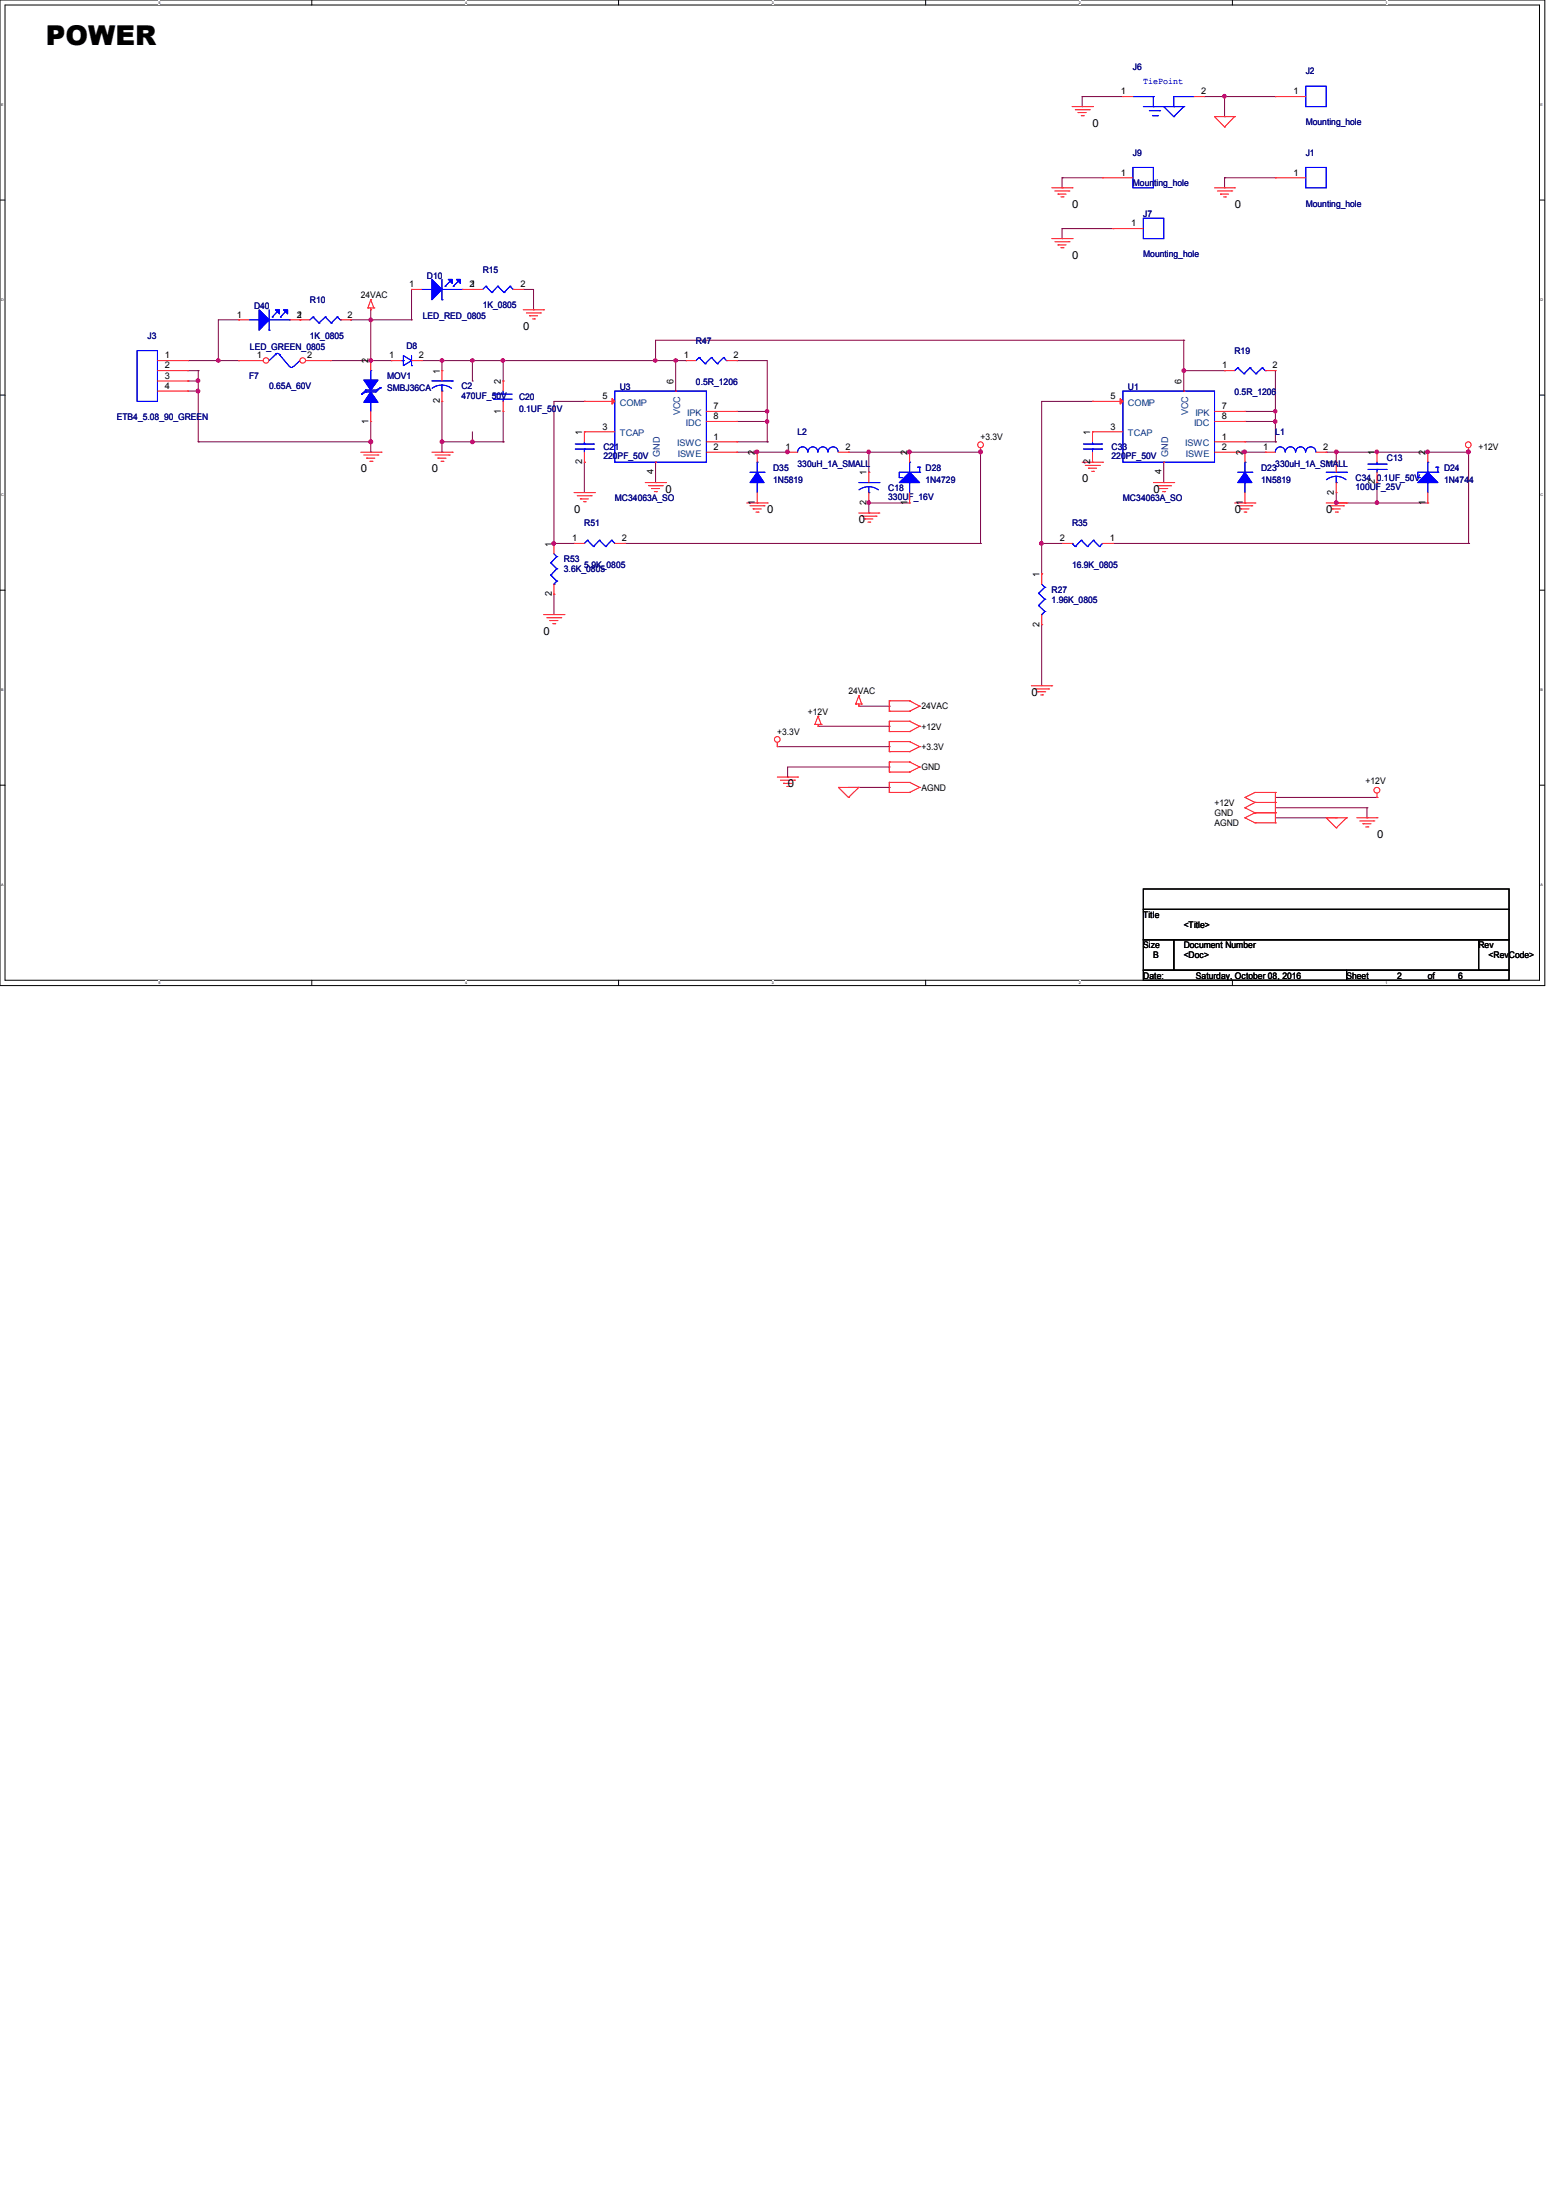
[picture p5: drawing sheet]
<svg xmlns="http://www.w3.org/2000/svg" width="210mm" height="297mm" viewBox="0 0 210 297" stroke-linecap="round" stroke-linejoin="round" font-family="sans-serif">
<path d="M0 0h208.5v133.1h-208.5zM.7 .7h207.1v131.6h-207.1z" fill="none" stroke="#000" stroke-width=".13"/>
<g fill="#fff">
<path d="M21.4 .1h.2v.5h-.2z"/>
<path d="M21.4 132.4h.2v.6h-.2z"/>
</g>
<path d="M42.1 0v.7M42.1 132.3v.7" fill="none" stroke="#000" stroke-width=".13"/>
<g fill="#fff">
<path d="M62.8 .1h.2v.5h-.2z"/>
<path d="M62.8 132.4h.2v.6h-.2z"/>
</g>
<path d="M83.5 0v.7M83.5 132.3v.7" fill="none" stroke="#000" stroke-width=".13"/>
<g fill="#fff">
<path d="M104.2 .1h.2v.5h-.2z"/>
<path d="M104.2 132.4h.2v.6h-.2z"/>
</g>
<path d="M124.9 0v.7M124.9 132.3v.7" fill="none" stroke="#000" stroke-width=".13"/>
<g fill="#fff">
<path d="M145.6 .1h.3v.5h-.3z"/>
<path d="M145.6 132.4h.3v.6h-.3z"/>
</g>
<path d="M166.3 0v.7M166.3 132.3v.7" fill="none" stroke="#000" stroke-width=".13"/>
<g fill="#fff">
<path d="M187 .1h.3v.5h-.3z"/>
<path d="M187 132.4h.3v.6h-.3z"/>
<path d="M.2 13.8h.3v.6h-.3z"/>
<path d="M207.9 13.8h.3v.6h-.3z"/>
<path d="M.2 40.2h.3v.5h-.3z"/>
<path d="M207.9 40.2h.3v.5h-.3z"/>
</g>
<path d="M0 27h.7M207.8 27h.6" fill="none" stroke="#000" stroke-width=".13"/>
<g fill="#fff">
<path d="M.2 66.5h.3v.6h-.3z"/>
<path d="M207.9 66.5h.3v.6h-.3z"/>
</g>
<path d="M0 53.3h.7M207.8 53.3h.6" fill="none" stroke="#000" stroke-width=".13"/>
<g fill="#fff">
<path d="M.2 92.8h.3v.6h-.3z"/>
<path d="M207.9 92.8h.3v.6h-.3z"/>
</g>
<path d="M0 79.7h.7M207.8 79.7h.6" fill="none" stroke="#000" stroke-width=".13"/>
<g fill="#fff">
<path d="M.2 119.2h.3v.5h-.3z"/>
<path d="M207.9 119.2h.3v.5h-.3z"/>
</g>
<path d="M0 106h.7M207.8 106h.6M154.3 120h49.4v2.8h-49.4zM154.3 122.8h49.4v4.1h-49.4zM154.3 126.9h4.1v4.1h-4.1zM154.3 131h27.4v1.3h-27.4zM158.4 126.9h41.2v4.1h-41.2zM181.7 131h22v1.3h-22zM199.6 126.9h4.1v4.1h-4.1z" fill="none" stroke="#000" stroke-width=".13"/>
<g fill="none" stroke="#800040" stroke-width=".13">
<path d="M146 14.4h.1M146 13h.1M146 13h5.6M146 13v1.4M162.5 13h9.6M165.3 15.7h.1M165.3 13h.1M165.3 13v2.7M172.1 13h.1M55.5 39.1h.1M55.5 39.1v4.1M70.6 39.1h.1"/>
<path d="M70.6 39.1h1.4v2.7M143.3 25.4h.1M143.3 32.2h.1M143.3 24h.1M143.3 30.9h.1M143.3 24v1.4M143.3 30.9v1.3M143.3 24h5.5M143.3 30.9h6.9M165.3 24h.1M165.3 25.4h.1M165.3 24v1.4"/>
<path d="M165.3 24h6.8M25.4 50h1.4M25.4 48.7h6.8M25.4 51.4h1.4M25.4 52.8h1.4M26.8 50h.1M26.8 51.4h.1M26.8 52.8h.1M26.8 59.6h.1M26.8 59.6h23.2M26.8 50v9.6M29.5 48.7h.1"/>
<path d="M32.2 43.2h.1M32.2 48.7h.1M32.2 43.2h-2.7v5.5M44.6 48.7h8.2M47.3 43.2h.1M47.3 43.2h8.2M50 43.2h.1M50 48.7h.1M50 59.6h.1M50 41.8v6.9M50 56.9v4.1M52.8 48.7h.1"/>
<path d="M55.5 43.2h.1M56.9 48.7h35.7M59.6 48.7h.1M59.6 50h.1M59.6 59.6h.1M59.6 59.6h8.3M59.6 48.7v1.3M59.6 54.2v6.8M63.8 59.6h.1M63.8 48.7h.1M63.8 51.4h.1M63.8 48.7v2.7"/>
<path d="M63.8 58.3v1.3M67.9 48.7h.1M67.9 51.4h.1M67.9 59.6h.1M67.9 48.7v2.7M67.9 55.5v4.1M72 41.8h.1M78.9 54.2h.1M78.9 54.2h-4.1v19.2M88.5 48.7h.1M91.2 52.8h.1M91.2 48.7h.1"/>
<path d="M91.2 48.7v4.1M92.6 48.7h.1M99.4 48.7h.1M99.4 48.7h4.1v10.9M99.4 56.9h4.1M99.4 59.6h4.1M99.4 55.5h4.1M103.5 59.6h.1M103.5 55.5h.1M103.5 56.9h.1M147.4 54.2h.1M147.4 54.2h-6.8v23.3"/>
<path d="M159.8 52.8h.1M159.8 50h.1M159.8 45.9h.1M159.8 50h5.5M159.8 45.9v6.9M159.8 45.9h-71.3v2.8M165.3 50h.1M168 56.9h4.1M168 59.6h4.1M168 55.5h4.1M172.1 56.9h.1M172.1 59.6h.1"/>
<path d="M172.1 55.5h.1M172.1 50v9.6M50 61h.1M59.6 61h.1M74.8 73.4h.1M74.8 73.4h2.7M77.5 73.4h.1M78.9 62.4h.1M78.9 62.4v4.1M84.3 73.4h.1M84.3 73.4h48M88.5 65.2h.1"/>
<path d="M88.5 62.4v2.8M99.4 61h6.9M102.2 61h.1M106.3 61h.1M114.5 61h17.8M117.3 63.8h.1M117.3 61h.1M117.3 69.3h.1M117.3 67.9h.1M117.3 61v2.8M117.3 67.9v1.4M117.3 67.9h5.5"/>
<path d="M122.8 61h.1M132.3 73.4h.1M132.3 61h.1M132.3 61v12.4M140.6 73.4h.1M140.6 77.5h.1M140.6 73.4h2.7M150.2 73.4h48M157.1 65.2h.1M157.1 62.4v2.8M168 61h.1M168 61h2.8"/>
<path d="M179 61h19.2M180.3 62.4h.1M180.3 61h.1M180.3 67.9h.1M180.3 61v1.4M180.3 66.5v1.4M180.3 67.9h12.4M185.8 61h.1M185.8 67.9h.1M185.8 65.2v2.7M192.7 61h.1M198.2 73.4h.1"/>
<path d="M198.2 61h.1M198.2 61v12.4M74.8 80.2h.1M74.8 80.2v2.8M110.4 98h9.6M115.9 95.3h4.1M120 95.3h.1M120 98h.1M140.6 84.3h.1M140.6 84.3v8.3M104.9 100.8h15.1M106.3 104.9h.1"/>
<path d="M114.5 106.3h5.5M120 100.8h.1M120 106.3h.1M120 103.5h.1M120 103.5h-13.7v1.4M172.1 107.7h13.7M172.1 110.4h8.2M172.1 109.1h12.4M180.3 110.4h.1M184.5 109.1h.1M184.5 110.4h.1M184.5 109.1v1.3"/>
<path d="M185.8 107.7h.1"/>
</g>
<g fill="#f0f" stroke="#f0f" stroke-width=".13">
<circle cx="165.2" cy="13" r=".24"/>
<circle cx="29.5" cy="48.7" r=".24"/>
<circle cx="59.7" cy="48.7" r=".24"/>
<circle cx="172.1" cy="56.9" r=".24"/>
<circle cx="103.5" cy="55.5" r=".23"/>
<circle cx="102.2" cy="61" r=".25"/>
<circle cx="172.1" cy="55.5" r=".23"/>
<circle cx="117.2" cy="61" r=".24"/>
<circle cx="67.9" cy="48.7" r=".24"/>
<circle cx="88.4" cy="48.7" r=".24"/>
<circle cx="185.8" cy="61" r=".24"/>
<circle cx="122.7" cy="61" r=".25"/>
<circle cx="91.2" cy="48.7" r=".24"/>
<circle cx="198.2" cy="61" r=".25"/>
<circle cx="50" cy="48.7" r=".24"/>
<circle cx="59.6" cy="59.6" r=".25"/>
<circle cx="63.8" cy="59.6" r=".25"/>
<circle cx="63.8" cy="48.7" r=".24"/>
<circle cx="159.8" cy="50" r=".25"/>
<circle cx="74.7" cy="73.4" r=".25"/>
<circle cx="132.3" cy="61" r=".25"/>
<circle cx="180.3" cy="61" r=".25"/>
<circle cx="103.5" cy="56.9" r=".24"/>
<circle cx="50" cy="43.2" r=".25"/>
<circle cx="50" cy="59.6" r=".25"/>
<circle cx="26.7" cy="51.4" r=".25"/>
<circle cx="117.2" cy="67.9" r=".24"/>
<circle cx="26.7" cy="52.8" r=".25"/>
<circle cx="140.5" cy="73.4" r=".25"/>
<circle cx="168" cy="61" r=".25"/>
<circle cx="106.3" cy="61" r=".25"/>
<circle cx="192.7" cy="61" r=".24"/>
<circle cx="185.8" cy="67.9" r=".24"/>
<circle cx="180.3" cy="67.9" r=".25"/>
</g>
<g fill="none" stroke="#f00" stroke-width=".13">
<path d="M144.7 14.4h2.7M145.1 14.8h1.9M145.5 15.2h.1M145.5 15.2h1.1M145.9 15.6h.3M146.2 15.6h.1M147 14.8h.1M147.4 14.4h.1M151.6 13h.1M151.6 13h1.3M161.2 13h1.3M162.5 13h.1"/>
<path d="M163.9 15.7h.1M163.9 15.7h2.7M163.9 15.7l1.4 1.4M165.3 17.1h.1M166.6 15.7h.1M166.6 15.7l-1.3 1.4M55.5 39.1h.1M55.5 39.1h1.4M62.4 39.1h2.8M63.8 39.1h.1M69.3 39.1h1.3M70.6 39.1h.1"/>
<path d="M141.9 32.2h2.8M141.9 25.4h2.8M142.4 32.6h1.9M142.4 25.8h1.9M142.8 33.1h.1M142.8 26.2h.1M142.8 33.1h1.1M142.8 26.2h1.1M143.2 33.4h.3M143.2 26.6h.3M143.5 33.4h.1M143.5 26.6h.1"/>
<path d="M144.3 32.6h.1M144.3 25.8h.1M144.7 32.2h.1M144.7 25.4h.1M148.8 24h.1M148.8 24h4.1M163.9 25.4h2.7M164.3 25.8h1.9M164.7 26.2h.1M164.7 26.2h1.1M165.1 26.6h.3M165.4 26.6h.1"/>
<path d="M166.2 25.8h.1M166.6 25.4h.1M21.3 48.7h4.1M21.3 50h4.1M21.3 51.4h4.1M21.3 52.8h4.1M25.4 48.7h.1M25.4 50h.1M25.4 51.4h.1M25.4 52.8h.1M32.2 43.2h.1M32.2 43.2h1.4"/>
<path d="M39.1 43.2h1.4M40.5 43.2h.1M49.7 41.6h.1M49.7 41.6h.8M50 41.8h.1M50 40.5h.1M50 56.9h.1M50 48.7h.1M50 41.6v.2M50 48.7v1.3M50 55.5v1.4M50 40.5l-.3 1.1"/>
<path d="M50 40.5l.5 1.1M50.5 41.6h.1M52.8 48.7h.1M52.8 48.7h1.4M55.5 48.7h1.4M56.9 48.7h.1M67.9 55.5h.1M67.9 51.4h.1M67.9 51.4v1.4M67.9 54.2v1.3M70.6 41.8h2.8M71 42.2h1.9"/>
<path d="M71.5 42.6h.1M71.5 42.6h1.1M71.9 43.1h.2M72.1 43.1h.1M72.9 42.2h.1M73.4 41.8h.1M78.9 54.2h.1M78.9 58.3h.1M78.9 54.2h4.1M78.9 58.3h4.1M78.9 58.3v1.3M91.2 52.8h.1"/>
<path d="M92.6 48.7h.1M92.6 48.7h1.3M95.3 55.5h4.1M95.3 56.9h4.1M95.3 59.6h4.1M98 48.7h1.4M99.4 48.7h.1M99.4 55.5h.1M99.4 56.9h.1M99.4 59.6h.1M147.4 54.2h.1M147.4 58.3h.1"/>
<path d="M147.4 54.2h4.2M147.4 58.3h4.2M147.4 58.3v1.3M159.8 52.8h.1M163.9 55.5h4.1M163.9 56.9h4.1M163.9 59.6h4.1M168 55.5h.1M168 56.9h.1M168 59.6h.1M48.7 61h2.7M49.1 61.4h1.9"/>
<path d="M49.5 61.8h.1M49.5 61.8h1.1M49.9 62.3h.3M50.2 62.3h.1M51 61.4h.1M51.4 61h.1M58.3 61h2.7M58.7 61.4h1.9M59.1 61.8h.1M59.1 61.8h1.1M59.5 62.3h.3M59.8 62.3h.1"/>
<path d="M60.6 61.4h.1M61 61h.1M74.8 73.4h.1M74.8 73.4v1.4M74.8 78.9v1.3M77.5 73.4h.1M77.5 66.5h2.7M77.5 73.4h1.4M77.9 66.9h1.9M78.3 67.4h.1M78.3 67.4h1.1M78.7 67.7h.3"/>
<path d="M78.9 62.4h.1M78.9 61v1.4M79 67.7h.1M79.8 66.9h.1M80.2 66.5h.1M83 73.4h1.3M84.3 73.4h.1M87.1 65.2h2.7M87.5 65.6h1.9M87.9 66h.1M87.9 66h1.1M88.3 66.4h.3"/>
<path d="M88.5 62.4h.1M88.6 66.4h.1M89.4 65.6h.1M89.8 65.2h.1M95.3 61h4.1M99.4 61h.1M100.8 67.9h2.7M101.2 68.3h1.9M101.6 68.7h.1M101.6 68.7h1.1M102 69.1h.3M102.2 67.9h.1"/>
<path d="M102.2 61h.1M102.2 61v1.4M102.2 66.5v1.4M102.3 69.1h.1M103.1 68.3h.1M103.5 67.9h.1M106.3 61h.1M106.3 61h1.4M113.2 61h1.3M114.5 61h.1M115.9 69.3h2.7M116.3 69.7h1.9"/>
<path d="M116.7 70.1h.1M116.7 70.1h1.1M117.1 70.5h.3M117.3 63.8h.1M117.3 67.9h.1M117.3 63.8v1.4M117.3 66.5v1.4M117.4 70.5h.1M118.2 69.7h.1M118.6 69.3h.1M132.3 61h.1M132.3 60.5v.5"/>
<path d="M140.6 77.5h.1M140.6 77.5v1.4M143.3 73.4h.1M143.3 73.4h1.4M146 62.4h2.8M146.5 62.8h1.9M146.9 63.2h.1M146.9 63.2h1.1M147.3 63.6h.3M147.4 62.4h.1M147.4 61v1.4M147.6 63.6h.1"/>
<path d="M148.4 62.8h.1M148.8 62.4h.1M148.8 73.4h1.4M150.2 73.4h.1M155.7 65.2h2.7M156.1 65.6h1.9M156.5 66h.1M156.5 66h1.1M156.9 66.4h.3M157.1 62.4h.1M157.2 66.4h.1M158 65.6h.1"/>
<path d="M158.4 65.2h.1M163.9 61h4.1M166.6 67.9h2.8M167 68.3h2M167.5 68.7h.1M167.5 68.7h1.1M167.9 69.1h.2M168 61h.1M168.1 69.1h.1M169 68.3h.1M169.4 67.9h.1M170.8 61h.1"/>
<path d="M170.8 61h1.3M177.6 61h1.4M179 61h.1M179 67.9h2.7M179.4 68.3h1.9M179.8 68.7h.1M179.8 68.7h1.1M180.2 69.1h.3M180.3 62.4h.1M180.3 66.5h.1M180.3 62.4v1.4M180.3 65.2v1.3"/>
<path d="M180.5 69.1h.1M181.3 68.3h.1M181.7 67.9h.1M185.8 61h.1M185.8 65.2h.1M185.8 61v1.4M185.8 63.8v1.4M198.2 61h.1M198.2 60.5v.5M73.4 83h2.7M73.8 83.4h1.9M74.2 83.8h.1"/>
<path d="M74.2 83.8h1.1M74.6 84.2h.3M74.8 80.2h.1M74.9 84.2h.1M75.7 83.4h.1M76.1 83h.1M110 97.8h.1M110 97.8h.8M110.4 98h.1M110.4 96.7h.1M110.4 97.8v.2M110.4 96.7l-.4 1.1"/>
<path d="M110.4 96.7l.4 1.1M110.8 97.8h.1M115.5 95h.1M115.5 95h.8M115.9 95.3h.1M115.9 93.9h.1M115.9 95v.3M115.9 93.9l-.4 1.1M115.9 93.9l.4 1.1M116.3 95h.1M120 97.4h.1M120 98.8h.1"/>
<path d="M120 94.6h.1M120 96h.1M120 94.6v1.4M120 97.4v1.4M120 97.4h2.8M120 98.8h2.8M120 94.6h2.8M120 96h2.8M122.8 97.4h.1M122.8 98.8h.1M122.8 94.6h.1M122.8 96h.1"/>
<path d="M122.8 97.4l1.3 .6M122.8 94.6l1.3 .7M124.1 98h.1M124.1 95.3h.1M124.1 98l-1.3 .8M124.1 95.3l-1.3 .7M139.2 92.6h2.7M139.6 93h1.9M140 93.4h.1M140 93.4h1.1M140.5 93.8h.2M140.6 84.3h.1"/>
<path d="M140.6 83v1.3M140.7 93.8h.1M141.5 93h.1M141.9 92.6h.1M104.9 100.8h.1M104.9 104.9h2.8M104.9 100.2v.6M105.3 105.3h1.9M105.7 105.7h.1M105.7 105.7h1.1M106.2 106.2h.2M106.4 106.2h.1"/>
<path d="M107.2 105.3h.1M107.7 104.9h.1M113.2 106.3h.1M113.2 106.3h2.7M113.2 106.3l1.3 1.4M114.5 107.7h.1M115.9 106.3h.1M115.9 106.3l-1.4 1.4M120 100.1h.1M120 101.5h.1M120 105.6h.1M120 107h.1"/>
<path d="M120 102.9h.1M120 104.2h.1M120 100.1h2.8M120 100.1v1.4M120 102.9v1.3M120 105.6v1.4M120 101.5h2.8M120 107h2.8M120 105.6h2.8M120 102.9h2.8M120 104.2h2.8M122.8 100.1h.1"/>
<path d="M122.8 101.5h.1M122.8 105.6h.1M122.8 107h.1M122.8 102.9h.1M122.8 104.2h.1M122.8 100.1l1.3 .7M122.8 105.6l1.3 .7M122.8 102.9l1.3 .6M124.1 100.8h.1M124.1 106.3h.1M124.1 103.5h.1M124.1 100.8l-1.3 .7"/>
<path d="M124.1 106.3l-1.3 .7M124.1 103.5l-1.3 .7M168 107.7h.1M168 110.4h.1M168 109.1h.1M168 107.7l1.4 .6M168 110.4l1.4 .7M168 109.1l1.4 .6M169.4 107h.1M169.4 108.3h.1M169.4 109.7h.1M169.4 111.1h.1"/>
<path d="M169.4 107l-1.4 .7M169.4 107h2.7M169.4 108.3h2.7M169.4 109.7l-1.4 .7M169.4 109.7h2.7M169.4 111.1h2.7M169.4 108.3l-1.4 .8M172.1 107h.1M172.1 108.3h.1M172.1 109.7h.1M172.1 111.1h.1M172.1 107v4.1"/>
<path d="M179 110.4h.1M179 110.4h2.7M179 110.4l1.3 1.4M180.3 111.8h.1M181.7 110.4h.1M181.7 110.4l-1.4 1.4M183.1 110.4h2.7M183.5 110.8h1.9M183.9 111.2h.1M183.9 111.2h1.1M184.3 111.6h.3M184.6 111.6h.1"/>
<path d="M185.4 110.8h.1M185.8 110.4h.1M185.8 107.7h.1M185.8 107.1v.6"/>
<circle cx="132.3" cy="60" r=".39"/>
<circle cx="198.2" cy="60" r=".39"/>
<circle cx="104.9" cy="99.8" r=".38"/>
<circle cx="185.8" cy="106.7" r=".39"/>
</g>
<g fill="none" stroke="#00f" stroke-width=".13">
<path d="M152.9 13h2.8M154.3 14.4h5.5M155.1 14.9h1.4M155.5 15.6h.7M155.7 13h.1M155.7 14.4h.1M155.7 13v1.4M156.2 15.6h.1M156.5 14.9h.1M157.1 14.4h.1M157.1 14.4l1.3 1.3M158.4 13h.1"/>
<path d="M158.4 14.4h.1M158.4 15.7h.1M158.4 13h2.8M158.4 13v1.4M159.8 14.4h.1M159.8 14.4l-1.4 1.3M56.9 39.1h1.4M58.3 39.1h.1M59.6 37.7v2.8M59.6 39.1h2.8M60.1 38.7h.1M60.7 38l-.6 .7"/>
<path d="M61.2 38.7h.1M61.8 38l-.6 .7M62.4 39.1h.1M65.6 38.7h.1M65.6 38.7l-.4 .4M65.6 38.7l.8 .8M66.4 39.5h.1M67.2 38.7h.1M67.2 38.7l-.8 .8M67.2 38.7l.8 .8M68 39.5h.1M68.8 38.7h.1"/>
<path d="M68.8 38.7l-.8 .8M68.8 38.7l.5 .4M69.3 39.1h.1M152.9 22.6h2.8v2.8h-2.8zM18.5 47.3h2.8v6.9h-2.8zM33.6 43.2h1.4M35 43.2h.1M36.3 44.6h.1M36.3 41.8v2.8M36.3 43.2h2.8M36.7 42.8h.1M37.1 47.8l.3-.1 .3 .1"/>
<path d="M37.2 47.9h.1M37.2 47.9l-.9 .8M37.4 42.1l-.7 .7M37.7 47.9h.1M37.7 47.9l1.4 1.6M37.8 42.8h.1M38.5 42.1l-.7 .7M39.1 43.2h.1M39.1 49.5l.2 .1 .3-.1M40.5 48.7h.1M40.5 48.7l-.9 .8M48.8 53.2h.1"/>
<path d="M49.4 52.7h.1M49.4 52.9h.1M49.4 52.7l-.6 .5M49.4 52.9l-.6 .3M50 54.2h.1M50 50h.1M50 50v1.4M50 54.2v1.3M51.3 52.4h.1M51.3 52.4l-.5 .3h-1.4M51.3 52.4l-.5 .5h-1.4M54.2 48.7h.2"/>
<path d="M54.4 48l1.1 .7-1.1 .7zM54.4 48.7h.1M55.5 49.4h.1M55.5 48v1.4M59.6 40.5h.1M66.6 53.2h.1M66.6 53.9h.1M66.6 53.2h2.5M66.6 53.9h2.5M67.9 53.9h.1M67.9 53.2h.1M67.9 52.8v.4"/>
<path d="M67.9 53.9v.3M77.6 59.9h2.5M78.9 59.9h.1M78.9 59.6v.3M80.1 59.9h.1M83 52.8h12.3v9.6h-12.3zM94.4 48.3h.1M94.4 48.3l-.5 .4M94.4 48.3l.8 .8M95.2 49.1h.1M96 48.3h.1M96 48.3l-.8 .8"/>
<path d="M96 48.3l.8 .8M96.8 49.1h.1M97.7 48.3h.1M97.7 48.3l-.9 .8M97.7 48.3l.3 .4M98 48.7h.1M146.2 59.9h2.5M147.4 59.9h.1M147.4 59.6v.3M148.7 59.9h.1M151.6 52.8h12.3v9.6h-12.3zM74.3 76h.1"/>
<path d="M74.3 77.6h.1M74.3 76l.8 .8M74.3 77.6l.8 .8M74.8 78.9h.1M74.8 74.8l.3 .3M75.1 75.1h.1M75.1 76.8h.1M75.1 78.4h.1M75.1 75.1l-.8 .9M75.1 76.8l-.8 .8M75.1 78.4l-.3 .5M77.6 60.6h2.5"/>
<path d="M78.9 60.6h.1M78.9 60.6v.4M79.3 72.9h.1M79.3 72.9l-.4 .5M79.3 72.9l.8 .9M80.1 73.8h.1M80.1 60.6h.1M80.9 72.9h.1M80.9 72.9l-.8 .9M80.9 72.9l.8 .9M81.7 73.8h.1M82.5 72.9h.1"/>
<path d="M82.5 72.9l-.8 .9M82.5 72.9l.5 .5M83 73.4h.1M101.2 63.8h1.9M102.2 65.2h.1M102.2 62.4h.1M102.2 62.4v1.4M102.2 65.2v1.3M103.1 63.8h.1M107.7 61a.68 .68 0 0 1 .6-.7 .68 .68 0 0 1 .7 .7M109.1 61a.66 .66 0 0 1 .6-.7 .66 .66 0 0 1 .7 .7M110.4 61a.66 .66 0 0 1 .7-.7 .66 .66 0 0 1 .6 .7"/>
<path d="M111.8 61a.68 .68 0 0 1 .6-.7 .68 .68 0 0 1 .7 .7M115.9 65.2h2.7M117.2 65.7a2.2 2.2 0 0 1 1.3 .4M117.2 65.7a2.2 2.2 0 0 0-1.3 .4M117.3 66.5h.1M117.3 65.7v.8M118.6 65.2h.1M140.6 78.9l.4 .4M141 79.3h.1M141 79.3l-.8 .8M144.7 73.4h.1M144.7 73.4l.4 .4"/>
<path d="M145.1 73.8h.1M145.9 72.9h.1M145.9 72.9l.9 .9M145.9 72.9l-.8 .9M146.2 60.6h2.5M146.8 73.8h.1M147.4 60.6h.1M147.4 60.6v.4M147.6 72.9h.1M147.6 72.9l.8 .9M147.6 72.9l-.8 .9M148.4 73.8h.1"/>
<path d="M148.7 60.6h.1M148.8 73.4l-.4 .4M172.1 61a.66 .66 0 0 1 .7-.7 .66 .66 0 0 1 .6 .7M173.5 61a.68 .68 0 0 1 .7-.7 .68 .68 0 0 1 .6 .7M174.9 61a.66 .66 0 0 1 .6-.7 .66 .66 0 0 1 .7 .7M176.2 61a.68 .68 0 0 1 .7-.7 .68 .68 0 0 1 .7 .7M179 63.8h2.7M179 64.8a2.14 2.14 0 0 1 1.3-.5 2.14 2.14 0 0 1 1.4 .5M180.3 65.2h.1M180.3 64.3v.9M181.7 63.8h.1M184.6 63.4h2.5"/>
<path d="M184.6 62.7h2.5M185.8 62.7h.1M185.8 63.4h.1M185.8 62.4v.3M185.8 63.4v.4M187.1 63.4h.1M187.1 62.7h.1M140.2 80.1h.1M140.2 81.7h.1M140.2 80.1l.8 .8M140.2 81.7l.8 .8M140.6 83h.1"/>
<path d="M141 80.9h.1M141 82.5h.1M141 80.9l-.8 .8M141 82.5l-.4 .5"/>
</g>
<g fill="#f00" stroke="#f00" stroke-width=".13">
<path d="M151.2 53.8l.4 .4-.4 .4z"/>
<path d="M82.6 53.8l.4 .4-.4 .4z"/>
</g>
<g fill="#00f" stroke="#00f" stroke-width=".13">
<path d="M35 41.8l1.3 1.4-1.3 1.4z"/>
<path d="M37.2 41.8h.5v.6z"/>
<path d="M38.3 41.8h.5v.6z"/>
<path d="M58.3 37.7l1.3 1.4-1.3 1.4z"/>
<path d="M60.5 37.7h.5v.6z"/>
<path d="M61.6 37.7h.5v.6z"/>
<path d="M50 52.9l1 1.4h-1.9z" fill-rule="evenodd"/>
<path d="M49.1 51.3h1.9l-1 1.4z" fill-rule="evenodd"/>
<path d="M50 52.9l1 1.4h-1.9z" fill-rule="evenodd"/>
<path d="M49.1 51.3h1.9l-1 1.4z" fill-rule="evenodd"/>
<path d="M102.2 63.8l.9 1.4h-1.9z" fill-rule="evenodd"/>
<path d="M102.2 63.8l.9 1.4h-1.9z" fill-rule="evenodd"/>
</g>
<circle cx="35.9" cy="48.7" r=".37" fill="#fff" stroke="#f00" stroke-width=".13"/>
<path d="M32.2 48.7h.1M32.2 48.7h3.3" fill="none" stroke="#f00" stroke-width=".13"/>
<circle cx="40.9" cy="48.7" r=".37" fill="#fff" stroke="#f00" stroke-width=".13"/>
<g fill="none" stroke="#f00" stroke-width=".13">
<path d="M172.1 13h.1M172.1 13h4.1M150.2 30.9h.1M150.2 30.9h4.1M172.1 24h.1M172.1 24h4.1M40.5 43.2h.1M40.5 43.2h1.3M41.3 48.7h3.3M44.6 48.7h.1M45.9 43.2h1.4M47.3 43.2h.1"/>
<path d="M59.6 50h.1M59.6 54.2h.1M59.6 50v1.4M59.6 52.8v1.4M165.3 50h.1M165.3 50h1.3M170.8 50h1.3M172.1 50h.1M122.8 67.9h.1M122.8 61h.1M122.8 61v1.4M122.8 66.5v1.4"/>
<path d="M168 67.9h.1M168 61h.1M168 61v1.4M168 66.5v1.4M192.7 67.9h.1M192.7 61h.1M192.7 61v1.4M192.7 66.5v1.4"/>
</g>
<g fill="#00f" stroke="#00f" stroke-width=".13">
<path d="M192.7 63.8l1.4 1.4h-2.8z"/>
<path d="M122.8 63.8l1.3 1.4h-2.7z"/>
<path d="M168 63.8l1 1.4h-2z" fill-rule="evenodd"/>
<path d="M168 63.8l1 1.4h-2z" fill-rule="evenodd"/>
</g>
<g fill="none" stroke="#00f" stroke-width=".13">
<path d="M176.2 11.6h2.8v2.8h-2.8zM154.3 29.5h2.8v2.7h-2.8zM176.2 22.6h2.8v2.8h-2.8zM42.2 42.8h.1M42.2 42.8l-.4 .4M42.2 42.8l.9 .8M43.1 43.6h.1M43.9 42.8h.1M43.9 42.8l-.8 .8M43.9 42.8l.8 .8M44.7 43.6h.1M45.5 42.8h.1"/>
<path d="M45.5 42.8l-.8 .8M45.5 42.8l.4 .4M45.9 43.2h.1M58.3 51.4h2.7M58.3 52.4a2.2 2.2 0 0 1 2.7 0M59.6 52.8h.1M59.6 52v.8M61 51.4h.1M167 49.7h.1M167 49.7l-.4 .3M167 49.7l.9 .8M167.9 50.5h.1"/>
<path d="M168.7 49.7h.1M168.7 49.7l-.8 .8M168.7 49.7l.8 .8M169.5 50.5h.1M170.3 49.7h.1M170.3 49.7l-.8 .8M170.3 49.7l.5 .3M170.8 50h.1M121.4 64.5h.1M121.4 64.5h.3M121.7 64.5h.1M122.8 65.2h.1"/>
<path d="M122.8 62.4h.1M122.8 62.4v1.4M122.8 65.2v1.3M123.9 63.1h.1M123.9 63.1h.2M124.1 63.8h.1M124.1 63.1h.1M124.1 63.8h-2.7v.7M124.1 63.1v.7M167 63.8h2M168 65.2h.1M168 62.4h.1"/>
<path d="M168 62.4v1.4M168 65.2v1.3M169 63.8h.1M191.3 64.5h.1M191.3 64.5h.3M191.6 64.5h.1M192.7 65.2h.1M192.7 62.4h.1M192.7 62.4v1.4M192.7 65.2v1.3M193.8 63.1h.1M193.8 63.1h.3"/>
<path d="M194.1 63.8h.1M194.1 63.1h.1M194.1 63.8h-2.8v.7M194.1 63.1v.7"/>
</g>
<g fill="#f0f" stroke="#f0f" stroke-width=".13">
<circle cx="165.2" cy="13" r=".24"/>
<circle cx="29.5" cy="48.7" r=".24"/>
<circle cx="59.7" cy="48.7" r=".24"/>
<circle cx="172.1" cy="56.9" r=".24"/>
<circle cx="103.5" cy="55.5" r=".23"/>
<circle cx="102.2" cy="61" r=".25"/>
<circle cx="172.1" cy="55.5" r=".23"/>
<circle cx="117.2" cy="61" r=".24"/>
<circle cx="67.9" cy="48.7" r=".24"/>
<circle cx="88.4" cy="48.7" r=".24"/>
<circle cx="185.8" cy="61" r=".24"/>
<circle cx="122.7" cy="61" r=".25"/>
<circle cx="91.2" cy="48.7" r=".24"/>
<circle cx="198.2" cy="61" r=".25"/>
<circle cx="50" cy="48.7" r=".24"/>
<circle cx="59.6" cy="59.6" r=".25"/>
<circle cx="63.8" cy="59.6" r=".25"/>
<circle cx="63.8" cy="48.7" r=".24"/>
<circle cx="159.8" cy="50" r=".25"/>
<circle cx="74.7" cy="73.4" r=".25"/>
<circle cx="132.3" cy="61" r=".25"/>
<circle cx="180.3" cy="61" r=".25"/>
<circle cx="103.5" cy="56.9" r=".24"/>
<circle cx="50" cy="43.2" r=".25"/>
<circle cx="50" cy="59.6" r=".25"/>
<circle cx="26.7" cy="51.4" r=".25"/>
<circle cx="117.2" cy="67.9" r=".24"/>
<circle cx="26.7" cy="52.8" r=".25"/>
<circle cx="140.5" cy="73.4" r=".25"/>
<circle cx="168" cy="61" r=".25"/>
<circle cx="106.3" cy="61" r=".25"/>
<circle cx="192.7" cy="61" r=".24"/>
<circle cx="185.8" cy="67.9" r=".24"/>
<circle cx="180.3" cy="67.9" r=".25"/>
</g>
<text font-size="3.7" x="6.2" y="6.1">POWER</text>
<g font-size="1.5">
<text x="147.5" y="17.1">0</text>
<text x="144.7" y="28.1">0</text>
<text x="166.6" y="28.1">0</text>
<text x="144.7" y="35">0</text>
<text x="70.6" y="44.5">0</text>
<text x="48.7" y="63.8">0</text>
<text x="58.3" y="63.8">0</text>
<text x="146.1" y="65.1">0</text>
<text x="77.5" y="69.3">0</text>
<text x="89.8" y="66.5">0</text>
<text x="103.6" y="69.3">0</text>
<text x="115.9" y="70.6">0</text>
<text x="155.7" y="66.5">0</text>
<text x="166.6" y="69.3">0</text>
<text x="179" y="69.3">0</text>
<text x="73.4" y="85.7">0</text>
<text x="139.2" y="93.9">0</text>
<text x="106.3" y="106.3">0</text>
<text x="185.9" y="113.1">0</text>
</g>
<g font-size="1.2" fill="#000080">
<text x="152.9" y="9.5">J6</text>
<text x="176.2" y="10">J2</text>
<text x="176.2" y="16.9">Mounting_hole</text>
<text x="152.9" y="21">J9</text>
<text x="176.2" y="21">J1</text>
<text x="152.9" y="25.1">Mounting_hole</text>
<text x="154.3" y="29.3">J7</text>
<text x="176.2" y="27.9">Mounting_hole</text>
<text x="154.3" y="34.8">Mounting_hole</text>
<text x="34.3" y="41.7">D40</text>
<text x="41.8" y="40.9">R10</text>
<text x="57.6" y="37.6">D10</text>
<text x="65.1" y="36.8">R15</text>
<text x="65.1" y="41.6">1K_0805</text>
<text x="19.9" y="45.7">J3</text>
<text x="33.7" y="47.2">LED_GREEN_0805</text>
<text x="41.8" y="45.7">1K_0805</text>
<text x="54.9" y="47.1">D8</text>
<text x="57.1" y="43.1">LED_RED_0805</text>
<text x="93.9" y="46.4">R47</text>
<text x="166.6" y="47.8">R19</text>
<text x="33.6" y="51.2">F7</text>
<text x="36.3" y="52.6">0.65A_60V</text>
<text x="52.2" y="51.2">MOV1</text>
<text x="52.2" y="52.8">SMBJ36CA</text>
<text x="62.3" y="52.6">C2</text>
<text x="62.3" y="53.8">470UF_50V</text>
<text x="70.1" y="53.9">C20</text>
<text x="83.6" y="52.7">U3</text>
<text x="93.9" y="52">0.5R_1206</text>
<text x="152.2" y="52.7">U1</text>
<text x="166.6" y="53.4">0.5R_1206</text>
<text x="15.7" y="56.7">ETB4_5.08_90_GREEN</text>
<text x="70.1" y="55.6">0.1UF_50V</text>
<text x="107.6" y="58.8">L2</text>
<text x="172.1" y="58.8">L1</text>
<text x="81.4" y="60.8">C21</text>
<text x="81.4" y="62">220PF_50V</text>
<text x="104.3" y="63.5">D35</text>
<text x="104.3" y="65.2">1N5819</text>
<text x="107.6" y="63">330uH_1A_SMALL</text>
<text x="124.9" y="63.5">D28</text>
<text x="124.9" y="65.2">1N4729</text>
<text x="150" y="60.8">C33</text>
<text x="150" y="62">220PF_50V</text>
<text x="170.2" y="63.5">D23</text>
<text x="170.2" y="65.2">1N5819</text>
<text x="172.1" y="63">330uH_1A_SMALL</text>
<text x="182.9" y="64.9">C34</text>
<text x="185.8" y="64.9">0.1UF_50V</text>
<text x="187.2" y="62.2">C13</text>
<text x="194.9" y="63.5">D24</text>
<text x="194.9" y="65.2">1N4744</text>
<text x="78.9" y="71.1">R51</text>
<text x="83" y="67.6">MC34063A_SO</text>
<text x="119.9" y="66.3">C18</text>
<text x="119.9" y="67.5">330UF_16V</text>
<text x="144.7" y="71.1">R35</text>
<text x="151.5" y="67.6">MC34063A_SO</text>
<text x="182.9" y="66.2">100UF_25V</text>
<text x="76.1" y="75.9">R53</text>
<text x="76.1" y="77.3">3.6K_0805</text>
<text x="78.9" y="76.7">5.9K_0805</text>
<text x="144.7" y="76.7">16.9K_0805</text>
<text x="141.9" y="80">R27</text>
<text x="141.9" y="81.4">1.96K_0805</text>
</g>
<text font-size="1.2" fill="#00f" x="154.3" y="11.3">TiePoint</text>
<g font-size="1.2">
<text x="151.3" y="12.7">1</text>
<text x="162.1" y="12.7">2</text>
<text x="174.6" y="12.7">1</text>
<text x="151.3" y="23.7">1</text>
<text x="174.6" y="23.7">1</text>
<text x="152.6" y="30.6">1</text>
<text x="48.7" y="40.2">24VAC</text>
<text x="55.2" y="38.8">1</text>
<text x="63.4" y="38.8">2</text>
<text x="63.5" y="38.8">1</text>
<text x="70.2" y="38.8">2</text>
<text x="32" y="42.9">1</text>
<text x="40" y="42.9">2</text>
<text x="40.2" y="42.9">1</text>
<text x="46.9" y="42.9">2</text>
<text x="22.2" y="48.4">1</text>
<text x="22.2" y="49.7">2</text>
<text x="22.2" y="51.1">3</text>
<text x="22.2" y="52.5">4</text>
<text x="34.7" y="48.4">1</text>
<text x="41.4" y="48.4">2</text>
<text x="49.7" y="49.1" transform="rotate(-90 49.7 49.1)">2</text>
<text x="52.5" y="48.4">1</text>
<text x="56.5" y="48.4">2</text>
<text x="59.3" y="50.5" transform="rotate(-90 59.3 50.5)">1</text>
<text x="67.6" y="51.8" transform="rotate(-90 67.6 51.8)">2</text>
<text x="81.3" y="53.9">5</text>
<text x="90.9" y="51.8" transform="rotate(-90 90.9 51.8)">6</text>
<text x="92.3" y="48.4">1</text>
<text x="99" y="48.4">2</text>
<text x="149.9" y="53.9">5</text>
<text x="159.5" y="51.8" transform="rotate(-90 159.5 51.8)">6</text>
<text x="165" y="49.7">1</text>
<text x="171.7" y="49.7">2</text>
<text x="49.7" y="57.2" transform="rotate(-90 49.7 57.2)">1</text>
<text x="59.3" y="54.4" transform="rotate(-90 59.3 54.4)">2</text>
<text x="67.6" y="55.8" transform="rotate(-90 67.6 55.8)">1</text>
<text x="78.6" y="58.7" transform="rotate(-90 78.6 58.7)">1</text>
<text x="81.3" y="58">3</text>
<text x="96.3" y="55.2">7</text>
<text x="96.3" y="56.6">8</text>
<text x="96.3" y="59.4">1</text>
<text x="132.3" y="59.4">+3.3V</text>
<text x="147.1" y="58.7" transform="rotate(-90 147.1 58.7)">1</text>
<text x="149.9" y="58">3</text>
<text x="164.9" y="55.2">7</text>
<text x="164.9" y="56.6">8</text>
<text x="164.9" y="59.4">1</text>
<text x="78.6" y="62.7" transform="rotate(-90 78.6 62.7)">2</text>
<text x="88.2" y="64.1" transform="rotate(-90 88.2 64.1)">4</text>
<text x="96.3" y="60.7">2</text>
<text x="101.9" y="61.4" transform="rotate(-90 101.9 61.4)">2</text>
<text x="106" y="60.7">1</text>
<text x="114.1" y="60.7">2</text>
<text x="117" y="64.2" transform="rotate(-90 117 64.2)">1</text>
<text x="122.5" y="61.4" transform="rotate(-90 122.5 61.4)">2</text>
<text x="147.1" y="62.7" transform="rotate(-90 147.1 62.7)">2</text>
<text x="156.8" y="64.1" transform="rotate(-90 156.8 64.1)">4</text>
<text x="164.9" y="60.7">2</text>
<text x="167.7" y="61.4" transform="rotate(-90 167.7 61.4)">2</text>
<text x="170.5" y="60.7">1</text>
<text x="178.6" y="60.7">2</text>
<text x="180" y="62.8" transform="rotate(-90 180 62.8)">1</text>
<text x="185.5" y="65.4" transform="rotate(-90 185.5 65.4)">2</text>
<text x="185.5" y="61.4" transform="rotate(-90 185.5 61.4)">1</text>
<text x="192.4" y="61.4" transform="rotate(-90 192.4 61.4)">2</text>
<text x="199.5" y="60.8">+12V</text>
<text x="101.9" y="68.2" transform="rotate(-90 101.9 68.2)">1</text>
<text x="117" y="68.2" transform="rotate(-90 117 68.2)">2</text>
<text x="122.5" y="68.2" transform="rotate(-90 122.5 68.2)">1</text>
<text x="167.7" y="68.2" transform="rotate(-90 167.7 68.2)">1</text>
<text x="180" y="66.8" transform="rotate(-90 180 66.8)">2</text>
<text x="192.4" y="68.2" transform="rotate(-90 192.4 68.2)">1</text>
<text x="74.5" y="73.8" transform="rotate(-90 74.5 73.8)">1</text>
<text x="77.2" y="73.1">1</text>
<text x="83.9" y="73.1">2</text>
<text x="140.3" y="77.9" transform="rotate(-90 140.3 77.9)">1</text>
<text x="143" y="73.1">2</text>
<text x="149.8" y="73.1">1</text>
<text x="74.5" y="80.5" transform="rotate(-90 74.5 80.5)">2</text>
<text x="140.3" y="84.6" transform="rotate(-90 140.3 84.6)">2</text>
<text x="114.5" y="93.7">24VAC</text>
<text x="124.4" y="95.8">24VAC</text>
<text x="104.9" y="99.2">+3.3V</text>
<text x="109" y="96.5">+12V</text>
<text x="124.4" y="101.3">+3.3V</text>
<text x="124.4" y="98.5">+12V</text>
<text x="124.4" y="106.8">AGND</text>
<text x="124.4" y="104">GND</text>
<text x="184.3" y="105.8">+12V</text>
<text x="163.9" y="108.8">+12V</text>
<text x="163.9" y="111.5">AGND</text>
<text x="163.9" y="110.2">GND</text>
<text x="154.3" y="123.9">Title</text>
<text x="159.8" y="125.3">&lt;Title&gt;</text>
<text x="154.3" y="128">Size</text>
<text x="155.6" y="129.4">B</text>
<text x="159.8" y="128">Document Number</text>
<text x="159.8" y="129.4">&lt;Doc&gt;</text>
<text x="199.5" y="128">Rev</text>
<text x="200.9" y="129.4">&lt;RevCode&gt;</text>
<text x="154.3" y="132.1">Date:</text>
<text x="161.4" y="132.1">Saturday, October 08, 2016</text>
<text x="181.7" y="132.1">Sheet</text>
<text x="188.6" y="132.1">2</text>
<text x="192.7" y="132.1">of</text>
<text x="196.8" y="132.1">6</text>
</g>
<g font-size="1.2" fill="#004080">
<text x="83.6" y="54.8">COMP</text>
<text x="83.6" y="58.9">TCAP</text>
<text x="91.8" y="56.1" transform="rotate(-90 91.8 56.1)">VCC</text>
<text x="92.6" y="57.5">IDC</text>
<text x="92.7" y="56.1">IPK</text>
<text x="152.2" y="54.8">COMP</text>
<text x="152.2" y="58.9">TCAP</text>
<text x="160.4" y="56.1" transform="rotate(-90 160.4 56.1)">VCC</text>
<text x="161.2" y="57.5">IDC</text>
<text x="161.3" y="56.1">IPK</text>
<text x="89.1" y="61.7" transform="rotate(-90 89.1 61.7)">GND</text>
<text x="91.4" y="60.2">ISWC</text>
<text x="91.5" y="61.6">ISWE</text>
<text x="157.6" y="61.7" transform="rotate(-90 157.6 61.7)">GND</text>
<text x="160" y="60.2">ISWC</text>
<text x="160.1" y="61.6">ISWE</text>
</g>
<g font-size=".5">
<text x="21.4" y=".6">5</text>
<text x="62.8" y=".6">4</text>
<text x="104.2" y=".6">3</text>
<text x="145.6" y=".6">2</text>
<text x="187" y=".6">1</text>
<text x=".2" y="14.3">E</text>
<text x="207.9" y="14.3">E</text>
<text x=".2" y="40.7">D</text>
<text x="207.9" y="40.7">D</text>
<text x=".2" y="67">C</text>
<text x="207.9" y="67">C</text>
<text x=".2" y="93.3">B</text>
<text x="207.9" y="93.3">B</text>
<text x=".2" y="119.6">A</text>
<text x="207.9" y="119.6">A</text>
<text x="21.4" y="132.9">5</text>
<text x="62.8" y="132.9">4</text>
<text x="104.2" y="132.9">3</text>
<text x="145.6" y="132.9">2</text>
<text x="187" y="132.9">1</text>
</g>
</svg>
